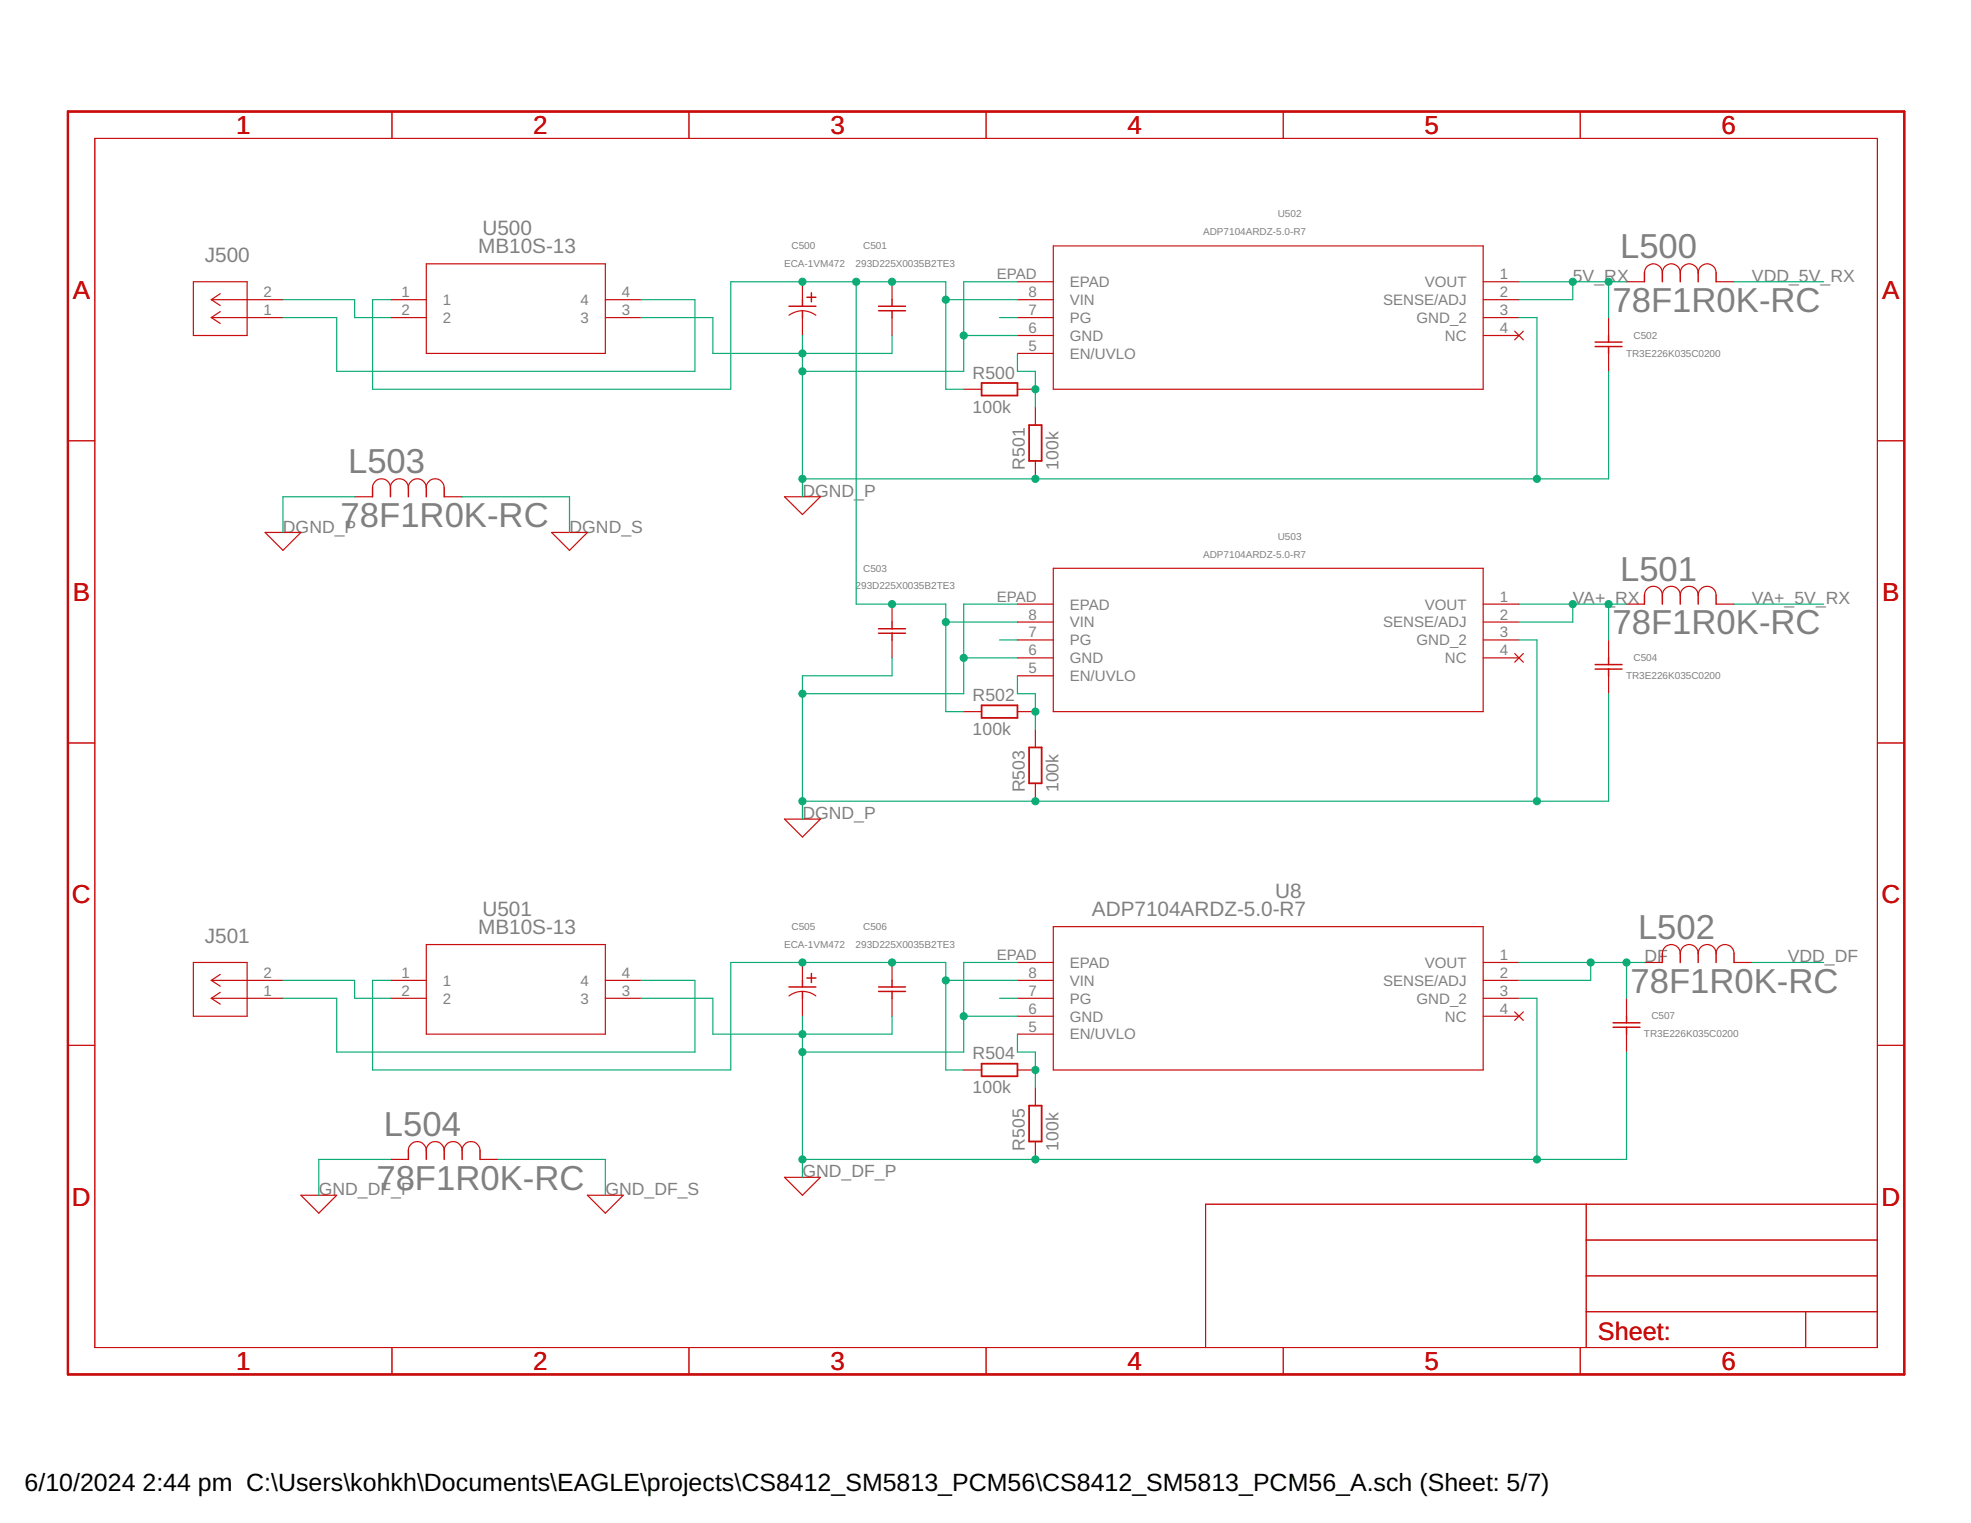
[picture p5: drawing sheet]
<svg xmlns="http://www.w3.org/2000/svg" width="279mm" height="216mm" viewBox="0 0 279 216" stroke-linecap="round" stroke-linejoin="round" font-family="sans-serif">
<g fill="none" stroke="#c90d0c" stroke-width=".14">
<path d="M13.4 19.6h252.7v171.4h-252.7zM55.6 15.8v3.8M97.7 15.8v3.8M139.8 15.8v3.8M181.9 15.8v3.8M224 15.8v3.8M9.6 62.5h3.8M266.1 62.5h3.8M9.6 105.3h3.8M266.1 105.3h3.8M9.6 148.2h3.8M266.1 148.2h3.8"/>
<path d="M224.9 170.7v20.3M224.9 175.8h41.2M266.1 170.7h-95.2v20.3M55.6 191v3.8M97.7 191v3.8M139.8 191v3.8M181.9 191v3.8M224 191v3.8M224.9 185.9h41.2M224.9 180.9h41.2M256 185.9v5.1"/>
</g>
<path d="M9.6 15.8h260.3v179h-260.3z" fill="none" stroke="#c90d0c" stroke-width=".32"/>
<g fill="none" stroke="#c90d0c" stroke-width=".17">
<path d="M27.4 39.9h7.6v7.7h-7.6zM60.4 37.4h25.4v12.7h-25.4zM113.7 39.9v2.6M126.4 39.9v2.6M144.2 39.9h5.1M149.3 34.9h60.9v20.3h-60.9zM210.2 39.9h5.1M230.6 39.9h2.5M233.1 38.7a1.27 1.27 0 0 1 1.3-1.3 1.27 1.27 0 0 1 1.2 1.3 1.27 1.27 0 0 1 1.3-1.3 1.27 1.27 0 0 1 1.3 1.3 1.27 1.27 0 0 1 1.3-1.3 1.27 1.27 0 0 1 1.2 1.3 1.27 1.27 0 0 1 1.3-1.3 1.27 1.27 0 0 1 1.3 1.3M243.3 39.9h2.5M30 42.5h10.1M30 45h10.1"/>
<path d="M30 45l1.2 .8M30 42.5l1.2 .8M31.2 44.2l-1.2 .8M31.2 41.6l-1.2 .9M55.4 42.5h5M55.4 45h5M85.8 42.5h5.1M85.8 45h5.1M111.8 44.7a3.1 3.1 0 0 1 3.9 0M113.7 45v2.6M126.4 45v2.6M136.6 55.2h2.5"/>
<path d="M144.2 42.5h5.1M144.2 45h5.1M144.2 50.1h5.1M144.2 47.6h5.1M144.2 55.2h2.6M146.8 57.7v2.6M210.2 42.5h5.1M210.2 45h5.1M210.2 47.6h5.1M214.7 46.9l1.2 1.3M215.9 46.9l-1.2 1.3M228 45v2.6"/>
<path d="M228 50.1v2.5M37.6 75.5h5.1l-2.6 2.5zM50.3 70.4h2.5M52.8 69.2a1.27 1.27 0 0 1 1.3-1.3 1.27 1.27 0 0 1 1.3 1.3 1.27 1.27 0 0 1 1.2-1.3 1.27 1.27 0 0 1 1.3 1.3 1.27 1.27 0 0 1 1.3-1.3 1.27 1.27 0 0 1 1.2 1.3 1.27 1.27 0 0 1 1.3-1.3 1.27 1.27 0 0 1 1.3 1.3M63 70.4h2.5M78.2 75.5h5.1l-2.6 2.5zM111.2 70.4h5.1l-2.6 2.5zM146.8 65.3v2.6M126.4 85.6v2.6M126.4 90.7v2.6M144.2 85.6h5.1M144.2 88.2h5.1"/>
<path d="M144.2 90.7h5.1M144.2 93.3h5.1M144.2 95.8h5.1M149.3 80.6h60.9v20.3h-60.9zM210.2 85.6h5.1M210.2 88.2h5.1M210.2 90.7h5.1M210.2 93.3h5.1M214.7 92.6l1.2 1.3M215.9 92.6l-1.2 1.3M228 90.7v2.6M228 95.8v2.5"/>
<path d="M230.6 85.6h2.5M233.1 84.4a1.27 1.27 0 0 1 1.3-1.3 1.27 1.27 0 0 1 1.2 1.3 1.27 1.27 0 0 1 1.3-1.3 1.27 1.27 0 0 1 1.3 1.3 1.27 1.27 0 0 1 1.3-1.3 1.27 1.27 0 0 1 1.2 1.3 1.27 1.27 0 0 1 1.3-1.3 1.27 1.27 0 0 1 1.3 1.3M243.3 85.6h2.5M111.2 116.1h5.1l-2.6 2.6zM136.6 100.9h2.5M144.2 100.9h2.6M146.8 103.4v2.6M146.8 111v2.6M27.4 136.4h7.6v7.7h-7.6zM30 139h10.1M30 139l1.2 .8M31.2 138.1l-1.2 .9"/>
<path d="M55.4 139h5M60.4 133.9h25.4v12.7h-25.4zM85.8 139h5.1M113.7 136.4v2.6M126.4 136.4v2.6M144.2 139h5.1M144.2 136.4h5.1M149.3 131.4h60.9v20.3h-60.9zM210.2 139h5.1M210.2 136.4h5.1M233.1 136.4h2.5M235.6 135.2a1.27 1.27 0 0 1 1.3-1.3 1.27 1.27 0 0 1 1.3 1.3 1.27 1.27 0 0 1 1.3-1.3 1.27 1.27 0 0 1 1.2 1.3 1.27 1.27 0 0 1 1.3-1.3 1.27 1.27 0 0 1 1.3 1.3 1.27 1.27 0 0 1 1.2-1.3 1.27 1.27 0 0 1 1.3 1.3"/>
<path d="M245.8 136.4h2.5M30 141.5h10.1M30 141.5l1.2 .8M31.2 140.7l-1.2 .8M55.4 141.5h5M85.8 141.5h5.1M111.8 141.2a3.1 3.1 0 0 1 3.9 0M113.7 141.5v2.6M126.4 141.5v2.6M136.6 151.7h2.5M144.2 141.5h5.1M144.2 146.6h5.1"/>
<path d="M144.2 144.1h5.1M144.2 151.7h2.6M146.8 154.2v2.5M210.2 141.5h5.1M210.2 144.1h5.1M214.7 143.4l1.2 1.3M215.9 143.4l-1.2 1.3M230.6 141.5v2.6M230.6 146.6v2.5M42.7 169.4h5l-2.5 2.6zM55.4 164.4h2.5M57.9 163.1a1.27 1.27 0 0 1 1.3-1.3 1.27 1.27 0 0 1 1.2 1.3 1.27 1.27 0 0 1 1.3-1.3 1.27 1.27 0 0 1 1.3 1.3 1.27 1.27 0 0 1 1.2-1.3 1.27 1.27 0 0 1 1.3 1.3 1.27 1.27 0 0 1 1.3-1.3 1.27 1.27 0 0 1 1.3 1.3"/>
<path d="M68.1 164.4h2.5M83.3 169.4h5l-2.5 2.6zM111.2 166.9h5.1l-2.6 2.5zM146.8 161.8v2.6"/>
</g>
<g fill="none" stroke="#c90d0c" stroke-width=".21">
<path d="M233.1 38.7v1.2M235.6 38.7v1.2M238.2 38.7v1.2M240.7 38.7v1.2M243.3 38.7v1.2M111.8 43.4h3.9M113.7 42.5v.9M113.7 44v1M114.4 42.1h1.3M115 41.5v1.3M124.5 43.4h3.9M124.5 44h3.9"/>
<path d="M126.4 42.5v.9M126.4 44v1M226.1 48.5h3.8M226.1 49.1h3.8M228 47.6v.9M228 49.1v1M52.8 69.2v1.2M55.4 69.2v1.2M57.9 69.2v1.2M60.4 69.2v1.2M63 69.2v1.2M124.5 89.1h3.9"/>
<path d="M124.5 89.8h3.9M126.4 88.2v.9M126.4 89.8v.9M226.1 94.2h3.8M226.1 94.8h3.8M228 93.3v.9M228 94.8v1M233.1 84.4v1.2M235.6 84.4v1.2M238.2 84.4v1.2M240.7 84.4v1.2M243.3 84.4v1.2"/>
<path d="M111.8 139.9h3.9M113.7 139v.9M114.4 138.6h1.3M115 138v1.3M124.5 139.9h3.9M126.4 139v.9M235.6 135.2v1.2M238.2 135.2v1.2M240.7 135.2v1.2M243.3 135.2v1.2M245.8 135.2v1.2M113.7 140.5v1"/>
<path d="M124.5 140.5h3.9M126.4 140.5v1M228.7 145h3.8M228.7 145.6h3.8M230.6 144.1v.9M230.6 145.6v1M57.9 163.1v1.3M60.4 163.1v1.3M63 163.1v1.3M65.5 163.1v1.3M68.1 163.1v1.3"/>
</g>
<path d="M139.1 54.3h5.1v1.8h-5.1zM145.9 60.3h1.8v5h-1.8zM139.1 100h5.1v1.8h-5.1zM145.9 106h1.8v5h-1.8zM139.1 150.8h5.1v1.8h-5.1zM145.9 156.7h1.8v5.1h-1.8z" fill="none" stroke="#c90d0c" stroke-width=".25"/>
<g fill="none" stroke="#0dab76" stroke-width=".17">
<path d="M121.4 39.9v45.7h12.7v15.3h2.5M144.2 39.9h-7.6v12.7h-22.9M215.3 39.9h15.3M222.9 39.9v2.6h-7.6M228 39.9v5.1M245.8 39.9h12.7M40.1 42.5h10.2v2.5h5.1M55.4 42.5h-2.6v12.7h50.8v-15.3h30.5v15.3h2.5M90.9 42.5h7.6v10.1h-50.8v-7.6h-7.6M90.9 45h10.1v5.1h25.4v-2.5M113.7 47.6v22.8M134.1 42.5h10.1"/>
<path d="M136.6 47.6h7.6M141.7 45h2.5M144.2 50.1v2.5h2.6v5.1M215.3 45h2.6v22.9M228 52.6v15.3h-114.3M50.3 70.4h-10.2v5.1M65.5 70.4h15.2v5.1M126.4 93.3v2.5h-12.7v20.3M134.1 88.2h10.1M136.6 93.3h7.6M141.7 90.7h2.5M144.2 85.6h-7.6v12.7h-22.9"/>
<path d="M144.2 95.8v2.5h2.6v5.1M215.3 85.6h15.3M215.3 90.7h2.6v22.9M222.9 85.6v2.6h-7.6M228 85.6v5.1M228 98.3v15.3h-114.3M245.8 85.6h12.7M40.1 139h10.2v2.5h5.1M55.4 139h-2.6v12.7h50.8v-15.3h30.5v15.3h2.5M90.9 139h7.6v10.1h-50.8v-7.6h-7.6M134.1 139h10.1M144.2 136.4h-7.6v12.7h-22.9"/>
<path d="M215.3 136.4h17.8M225.5 136.4v2.6h-10.2M230.6 136.4v5.1M248.3 136.4h10.2M90.9 141.5h10.1v5.1h25.4v-2.5M113.7 144.1v22.8M136.6 144.1h7.6M141.7 141.5h2.5M144.2 146.6v2.5h2.6v5.1M215.3 141.5h2.6v22.9M230.6 149.1v15.3h-116.9M55.4 164.4h-10.2v5"/>
<path d="M70.6 164.4h15.2v5"/>
</g>
<g fill="#0dab76" stroke="#0dab76" stroke-width=".14">
<circle cx="113.7" cy="39.9" r=".51"/>
<circle cx="126.4" cy="39.9" r=".51"/>
<circle cx="134.1" cy="42.5" r=".51"/>
<circle cx="134.1" cy="88.2" r=".51"/>
<circle cx="121.4" cy="39.9" r=".51"/>
<circle cx="126.4" cy="85.6" r=".51"/>
<circle cx="113.7" cy="50.1" r=".51"/>
<circle cx="113.7" cy="52.6" r=".51"/>
<circle cx="136.6" cy="47.6" r=".51"/>
<circle cx="113.7" cy="67.9" r=".51"/>
<circle cx="146.8" cy="67.9" r=".51"/>
<circle cx="217.9" cy="67.9" r=".51"/>
<circle cx="136.6" cy="93.3" r=".51"/>
<circle cx="146.8" cy="113.6" r=".51"/>
<circle cx="217.9" cy="113.6" r=".51"/>
<circle cx="113.7" cy="98.3" r=".51"/>
<circle cx="113.7" cy="113.6" r=".51"/>
<circle cx="146.8" cy="55.2" r=".51"/>
<circle cx="146.8" cy="100.9" r=".51"/>
<circle cx="113.7" cy="136.4" r=".51"/>
<circle cx="126.4" cy="136.4" r=".51"/>
<circle cx="134.1" cy="139" r=".51"/>
<circle cx="146.8" cy="151.7" r=".51"/>
<circle cx="222.9" cy="39.9" r=".51"/>
<circle cx="228" cy="39.9" r=".51"/>
<circle cx="222.9" cy="85.6" r=".51"/>
<circle cx="228" cy="85.6" r=".51"/>
<circle cx="225.5" cy="136.4" r=".51"/>
<circle cx="230.6" cy="136.4" r=".51"/>
<circle cx="113.7" cy="146.6" r=".51"/>
<circle cx="113.7" cy="149.1" r=".51"/>
<circle cx="136.6" cy="144.1" r=".51"/>
<circle cx="113.7" cy="164.4" r=".51"/>
<circle cx="146.8" cy="164.4" r=".51"/>
<circle cx="217.9" cy="164.4" r=".51"/>
</g>
<g font-size="4.9" fill="#808080">
<text x="229.7" y="36.6">L500</text>
<text x="228.6" y="44.2">78F1R0K-RC</text>
<text x="49.3" y="67.1">L503</text>
<text x="48.3" y="74.7">78F1R0K-RC</text>
<text x="229.7" y="82.3">L501</text>
<text x="228.6" y="89.9">78F1R0K-RC</text>
<text x="232.2" y="133.1">L502</text>
<text x="231.1" y="140.7">78F1R0K-RC</text>
<text x="54.4" y="161">L504</text>
<text x="53.4" y="168.6">78F1R0K-RC</text>
</g>
<g font-size="3.7" fill="#c90d0c">
<text x="33.5" y="19">1</text>
<text x="75.6" y="19">2</text>
<text x="117.7" y="19">3</text>
<text x="159.8" y="19">4</text>
<text x="201.9" y="19">5</text>
<text x="244.1" y="19">6</text>
<text x="10.3" y="42.3">A</text>
<text x="266.8" y="42.3">A</text>
<text x="10.3" y="85.2">B</text>
<text x="266.8" y="85.2">B</text>
<text x="10.2" y="128">C</text>
<text x="266.7" y="128">C</text>
<text x="10.2" y="170.9">D</text>
<text x="266.7" y="170.9">D</text>
<text x="33.5" y="194.2">1</text>
<text x="75.6" y="194.2">2</text>
<text x="117.7" y="194.2">3</text>
<text x="159.8" y="194.2">4</text>
<text x="201.9" y="194.2">5</text>
<text x="244.1" y="194.2">6</text>
</g>
<text font-size="3.6" fill="#c90d0c" x="226.5" y="189.9">Sheet:</text>
<g font-size="3.5">
<text x="3.5" y="211.4">6/10/2024</text>
<text x="20.2" y="211.4">2:44 pm C:\Users\kohkh\Documents\EAGLE\projects\CS8412_SM5813_PCM56\CS8412_SM5813_PCM56_A.sch (Sheet: 5/7)</text>
</g>
<g font-size="2.9" fill="#808080">
<text x="67.8" y="35.9">MB10S-13</text>
<text x="68.4" y="33.4">U500</text>
<text x="29" y="37.2">J500</text>
<text x="68.4" y="129.9">U501</text>
<text x="154.8" y="129.9">ADP7104ARDZ-5.0-R7</text>
<text x="180.8" y="127.3">U8</text>
<text x="29" y="133.7">J501</text>
<text x="67.8" y="132.4">MB10S-13</text>
</g>
<g font-size="2.5" fill="#808080">
<text x="223" y="39.9">5V_RX</text>
<text x="248.3" y="39.9">VDD_5V_RX</text>
<text x="137.9" y="53.7">R500</text>
<text x="137.9" y="58.5">100k</text>
<text x="113.8" y="70.4">DGND_P</text>
<text x="145.3" y="66.6" transform="rotate(-90 145.3 66.6)">R501</text>
<text x="150.1" y="66.6" transform="rotate(-90 150.1 66.6)">100k</text>
<text x="40.1" y="75.5">DGND_P</text>
<text x="80.7" y="75.5">DGND_S</text>
<text x="223" y="85.6">VA+_RX</text>
<text x="248.3" y="85.6">VA+_5V_RX</text>
<text x="137.9" y="99.4">R502</text>
<text x="137.9" y="104.2">100k</text>
<text x="145.3" y="112.3" transform="rotate(-90 145.3 112.3)">R503</text>
<text x="150.1" y="112.3" transform="rotate(-90 150.1 112.3)">100k</text>
<text x="113.8" y="116.1">DGND_P</text>
<text x="233.1" y="136.4">DF</text>
<text x="253.4" y="136.4">VDD_DF</text>
<text x="137.9" y="155">100k</text>
<text x="137.9" y="150.2">R504</text>
<text x="113.8" y="166.9">GND_DF_P</text>
<text x="145.3" y="163.1" transform="rotate(-90 145.3 163.1)">R505</text>
<text x="150.1" y="163.1" transform="rotate(-90 150.1 163.1)">100k</text>
<text x="45.2" y="169.4">GND_DF_P</text>
<text x="85.8" y="169.4">GND_DF_S</text>
</g>
<g font-size="2.1" fill="#808080">
<text x="141.3" y="39.6">EPAD</text>
<text x="151.6" y="40.7">EPAD</text>
<text x="202" y="40.7">VOUT</text>
<text x="212.6" y="39.6">1</text>
<text x="37.4" y="44.7">1</text>
<text x="37.4" y="42.1">2</text>
<text x="56.9" y="42.1">1</text>
<text x="56.9" y="44.7">2</text>
<text x="62.8" y="43.2">1</text>
<text x="62.8" y="45.8">2</text>
<text x="82.3" y="45.8">3</text>
<text x="82.3" y="43.2">4</text>
<text x="88.2" y="44.7">3</text>
<text x="88.2" y="42.1">4</text>
<text x="145.8" y="47.2">6</text>
<text x="145.8" y="44.7">7</text>
<text x="145.8" y="42.1">8</text>
<text x="151.6" y="45.8">PG</text>
<text x="151.6" y="43.2">VIN</text>
<text x="196.1" y="43.2">SENSE/ADJ</text>
<text x="200.8" y="45.8">GND_2</text>
<text x="212.6" y="42.1">2</text>
<text x="212.6" y="44.7">3</text>
<text x="212.6" y="47.2">4</text>
<text x="145.8" y="49.7">5</text>
<text x="151.6" y="50.9">EN/UVLO</text>
<text x="151.6" y="48.3">GND</text>
<text x="204.8" y="48.3">NC</text>
<text x="141.3" y="85.3">EPAD</text>
<text x="145.8" y="87.8">8</text>
<text x="151.6" y="88.9">VIN</text>
<text x="151.6" y="86.4">EPAD</text>
<text x="196.1" y="88.9">SENSE/ADJ</text>
<text x="202" y="86.4">VOUT</text>
<text x="212.6" y="85.3">1</text>
<text x="212.6" y="87.8">2</text>
<text x="145.8" y="95.4">5</text>
<text x="145.8" y="92.9">6</text>
<text x="145.8" y="90.4">7</text>
<text x="151.6" y="94">GND</text>
<text x="151.6" y="91.5">PG</text>
<text x="200.8" y="91.5">GND_2</text>
<text x="204.8" y="94">NC</text>
<text x="212.6" y="90.4">3</text>
<text x="212.6" y="92.9">4</text>
<text x="151.6" y="96.6">EN/UVLO</text>
<text x="141.3" y="136.1">EPAD</text>
<text x="151.6" y="137.2">EPAD</text>
<text x="202" y="137.2">VOUT</text>
<text x="212.6" y="136.1">1</text>
<text x="37.4" y="141.2">1</text>
<text x="37.4" y="138.6">2</text>
<text x="56.9" y="138.6">1</text>
<text x="56.9" y="141.2">2</text>
<text x="62.8" y="139.7">1</text>
<text x="62.8" y="142.3">2</text>
<text x="82.3" y="142.3">3</text>
<text x="82.3" y="139.7">4</text>
<text x="88.2" y="141.2">3</text>
<text x="88.2" y="138.6">4</text>
<text x="145.8" y="143.7">6</text>
<text x="145.8" y="141.2">7</text>
<text x="145.8" y="138.6">8</text>
<text x="151.6" y="142.3">PG</text>
<text x="151.6" y="139.7">VIN</text>
<text x="196.1" y="139.7">SENSE/ADJ</text>
<text x="200.8" y="142.3">GND_2</text>
<text x="212.6" y="138.6">2</text>
<text x="212.6" y="141.2">3</text>
<text x="212.6" y="143.7">4</text>
<text x="145.8" y="146.2">5</text>
<text x="151.6" y="147.4">EN/UVLO</text>
<text x="151.6" y="144.8">GND</text>
<text x="204.8" y="144.8">NC</text>
</g>
<g font-size="1.4" fill="#808080">
<text x="112.2" y="35.3">C500</text>
<text x="122.4" y="35.3">C501</text>
<text x="170.5" y="33.4">ADP7104ARDZ-5.0-R7</text>
<text x="181.1" y="30.8">U502</text>
<text x="111.1" y="37.9">ECA-1VM472</text>
<text x="121.3" y="37.9">293D225X0035B2TE3</text>
<text x="230.5" y="50.6">TR3E226K035C0200</text>
<text x="231.6" y="48">C502</text>
<text x="181.1" y="76.5">U503</text>
<text x="121.3" y="83.6">293D225X0035B2TE3</text>
<text x="122.4" y="81">C503</text>
<text x="170.5" y="79.1">ADP7104ARDZ-5.0-R7</text>
<text x="231.6" y="93.7">C504</text>
<text x="230.5" y="96.3">TR3E226K035C0200</text>
<text x="112.2" y="131.8">C505</text>
<text x="122.4" y="131.8">C506</text>
<text x="111.1" y="134.4">ECA-1VM472</text>
<text x="121.3" y="134.4">293D225X0035B2TE3</text>
<text x="233" y="147">TR3E226K035C0200</text>
<text x="234.1" y="144.5">C507</text>
</g>
</svg>
